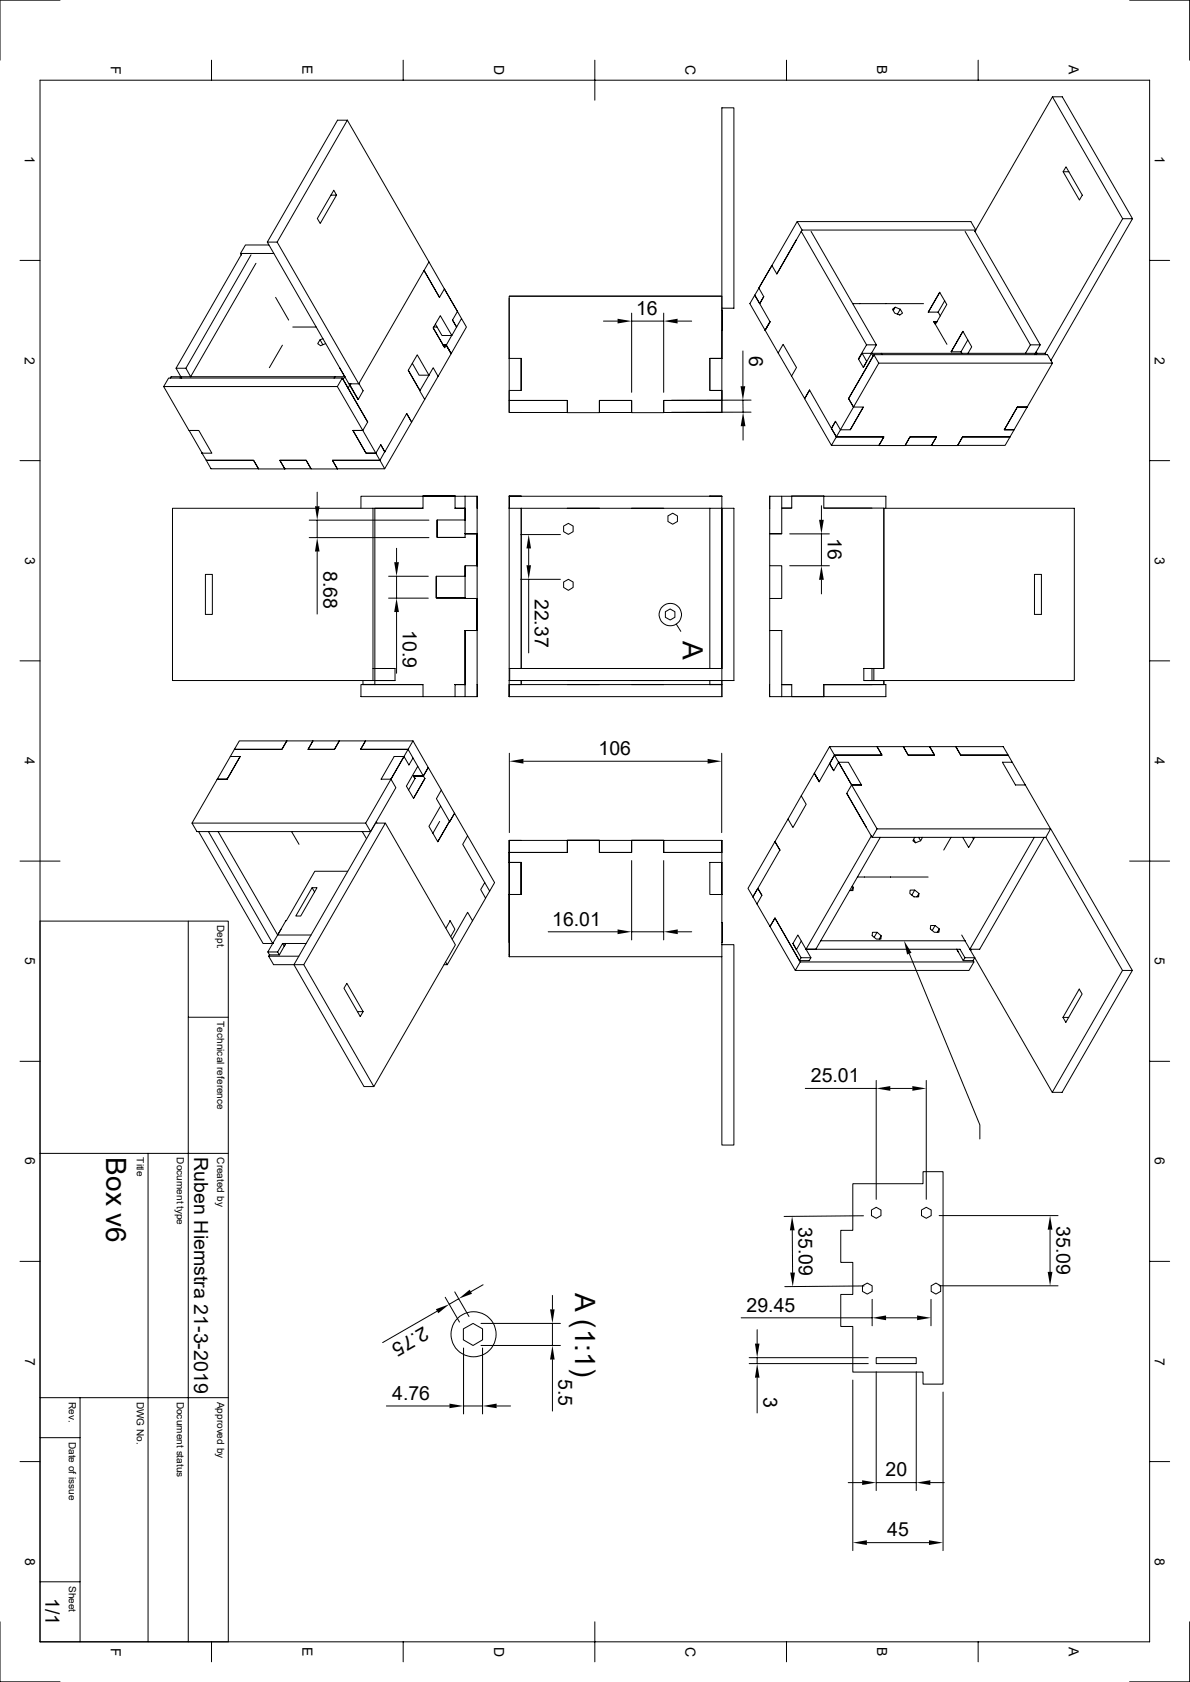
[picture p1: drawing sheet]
<svg xmlns="http://www.w3.org/2000/svg" width="297mm" height="420mm" viewBox="0 0 297 420" stroke-linecap="round" stroke-linejoin="round" font-family="sans-serif">
<g fill="none" stroke="#000" stroke-width=".25">
<path d="M15 0h-15v15M52.8 15v5M100.6 15v5M148.5 15v10M196.3 15v5M244.1 15v5M281.9 0h15v15M10 20h276.9v390h-276.9zM86.7 30l20.4 35.4-17.6 30.4h-2.4l-20.4-35.3M86.7 30h-2.5l-17.5 30.5h2.5l20.3 35.3M86.7 30l-17.5 30.5M180.2 26.9h3v50.1h-3z"/>
<path d="M262.7 24.2l17.5 30.4h2.5l-20.4 35.4M82.6 48.7h1.4l-.7-1.2-4.1 7.1 .7 1.2 4.1-7.1M198.8 59.9l-4.9 8.5M199 55.3l-10.6 18.4 1.2 2.1M200 57.8l16.3 28.3h2.4l-1.2 2.1M200 57.8l-6.1 10.6-1.2-2.1-3.3 5.6 1.2 2.2-1 1.7 2.6 4.5-1.2 2.2 3.2 5.6 1.3-2.1 3.3 5.8-1.2 2.1 3.2 5.6 1.3-2.1 5.4 9.6 1-1.8 1.3 2.1 3.2-5.7M200.2 57.4h43.3l-1.2-2.1h-43.3l1.2 2.1-.2 .4M202.4 57.8l16.3 28.3M240.9 57.8l16.3 28.3h2.4l-1.2 2.1 .2 .4M243.3 57.8l16.3 28.3M243.5 57.4l-.2 .4M265.3 42.9l.8-1.2 4 7-.7 1.3-4.1-7.1h1.5"/>
<path d="M280.2 54.6l-19.3 33.6M282.7 54.6l-17.6-30.4h-2.4l-19.4 33.6M5 65h5M60 63.3h8.3M60.2 63.6l-16.3 28.3h2.5l1.2 2.2 16.3-28.4M60.2 63.6h.1M62.7 63.6l-16.3 28.3M67.1 61.2h-5.8l-1.3 2.1 .2 .3M68.8 74.3l3.3 5.6M107.1 65.4l3.8 6.7M110.9 72.1l-1.2 2.2-3.9-6.8 3.9 6.8M110.9 72.1l3.3 5.7"/>
<path d="M112.9 79.9l1.1 1.8-1.2 2.1h-2.5l-1.6-2.9M114.2 77.8h.1M115.2 79.5l-1-1.7-1.3 2.1M115.2 79.5l-1.2 2.2-1.1-1.8M115.2 79.5l1.2 2.2-3.8 6.6M127.1 74h53.1v15.5h-3v8h3v2.5h-14.5v3h-8.1v-3h-8v3h-8v-3h-14.5v-2.5h3v-8h-3zM127.1 74.5v15M127.1 74h53.1M157.6 78.2v19.8M165.7 78.2v19.8M180.2 77v.5M180.2 77.5v12h-3v8h3v-8"/>
<path d="M180.2 77.5h.1v5h-.1v7M189.6 75.8l-1.2-2.1-1.2 2.1 3.8 6.7 1.2-2.2-1.2 2.2M190.6 74l-1 1.8M212.9 75.8h17.6M223.4 76.7l1.3 .5-.7 1.2M224.7 77.2l.6 1-.7 .5-1.3-.5-.5-1 .6-.5-.4 .9M231.7 77.9l2.8-4.9 1.8 3-2.8 5-.4-.7h.7h-.7l3.2 5.7M234.1 77.9l.6 1M234.6 73l-2.9 4.9h2.4M235.8 75.1l-1.7 2.8M286.9 65h5M40.9 96.5l6.3 11h2.4l3.3 5.7h-2.5l-3.2-5.7"/>
<path d="M42.5 94.4l.2-.3h2.5l-.2 .3M43.9 91.9l1.2 2.2M45.2 94.1l.1 .3M70.5 86.2l-3.3 5.6M73.1 81.7h5.8M80.6 84.6l-.7 .2M81.3 85.8l-1.3 .5-.7-.5 .6-1 .7 1.3M83.6 94.1h2.5l-.5 .6 1.3 2.2M83.6 94.1h-38.4M83.6 94.1l-.2 .3M84.2 96.5l6.4 11h-2.5l3.3 5.7h2.4M84.8 91.9l1.3 2.2"/>
<path d="M85.4 94.4h-43.3l-1.2 2.1h43.3l1.2-2.1 6.4 11-4.9-8.5 .4-.7 2.1 3.5M87.1 95.8l.2 .4 .3-.4M89.6 95.8l1 1.8-1.2 2.1-2-3.5M101.9 92.5l2.9 5 2.3-3.8-3-5.1-2.2 3.9 4.1 7.2-3.3 5.7-1.2-2.1-5.4 9.5M108.1 81.9l2.9 4.9M108.2 81.7h.9M109.3 94l-3.3 5.7M110.6 86.2h.8l1.2 2.1-3.3 5.7-1.2-2.2-1 1.9h-2.5l-1.7-3M110.6 86.2h.8l1.2 2.1M110.6 86.2h.8M111.4 86.2l-.4 .6-2.9-4.9 1.8-3.1 2.9 5-1.4 2.4 1.2 2.1M114 81.7h.1"/>
<path d="M127.1 100h14.5v3h-14.5zM127.1 89.5v13.5h3M127.1 89.5h.1M130.1 89.5v8M149.6 100h8v3h-8zM150.6 80.2h3.5M157.6 80.2h8.1M169.1 80.2h3.5M180.2 100h-14.5v3M180.2 100v3h-14.5M180.2 100v-2.5v5.5M180.2 89.5h.1"/>
<path d="M185.4 87.6v8.8M185.4 99.9l.1 3M187.5 99.9h-19.9M194.2 88.1l3.4 5.8M202.1 97.4l-1.3 2.2 6.7 11.6 1.2-2.1h11.9l-1.2 2.1h-11.9M215.2 88.2l1.1 2.1M216.3 90.3l-.8 1.4M216.3 86.1l-2.1 3.5M217.5 88.2h-2.3l-.9 1.4M217.5 88.2l.4 .7-6.1 10.6 1.2 2.1M218.1 88.6l-6.3 10.9 1.2 2.1M219.3 90.7l-6.3 10.9"/>
<path d="M220 88.2h38.4M220.2 88.6l-.2-.4h-2.5l-2 3.5-1.3-2.1h.2M237.4 87.8l2.9-5.1 2.2 3.9-.9 1.6M237.4 87.8h.1M239.9 87.8l.2 .4M240.3 82.8l-2.9 5h2.5M241.6 84.9l-1.7 2.9M257.2 86.1l-1.3 2.1M258.2 88.6l.2-.4h2.5l.1 .4M258.6 87.8l.2 .4M262.7 90.7h-43.4l-1.2-2.1h43.4l1.2 2.1-6.3 10.9h-2.5l-3.2 5.7h2.4l-1 1.8h-11.9l-1.2 2.2h-6.5M5 115h5"/>
<path d="M50.4 113.2l1.1 1.7h11.8l1.3 2.2h6.5M51.5 114.9h11.8l1.2 2.2h-11.8zM64.5 117.1h.1M69.8 114.9h6.6l1.2 2.2h-6.5zM84.2 117.1h-6.6l-1.2-2.2h-6.6l1.3 2.2M91.8 105.4l-1.2 2.1h-2.5l3.3 5.7h2.4l-3.2-5.7M93.8 113.2l1 1.7M94.8 114.9h-11.8l1.2 2.2M94.8 114.9l1.2 2.2h-11.8M95 111l1 1.8M96 112.8l-1-1.8-1.2 2.2M96 112.8l-1.2 2.1h-11.8l1.2 2.2"/>
<path d="M96 112.8h.1M101.5 103.3l1.2 2.1-6.7 11.7M141.6 103h.1M165.7 103h.1M185.5 106.4v3.5M187.5 102.9l-19.9 .1M208.5 105.2l-1 1.8 1.2 2.1h11.9l-1.3 2.1M213 101.6h2.5l-3.3 5.7h-2.4l-1.1 1.8-1.2-2.1M213 101.6h.1M215.5 101.6l-3.3 5.7M227.1 109.1h6.6l-1.2 2.1h-6.6zM232.5 111.2l1.2-2.1h-6.6l-1.2 2.2h-6.5"/>
<path d="M240.2 109.1h11.9l-1.2 2.1h-11.9zM253.9 101.6h2.5l-3.3 5.7h-2.4zM286.9 115h5M43.1 126.9h50v43h-50zM77.2 129.9h29.9M77.2 134.2h29.9M79.2 122.9v3.5M79.2 129.9v4.3M79.2 137.7v15.6M99 136.9v3.5M105.6 126.9h-12v40h-.5M105.6 123.9h8"/>
<path d="M105.6 123.9h-15.5v3M105.6 123.9v3h-12.5M109.1 129.8v4.4h7M113.6 126.9h2.5v2.9h-7v4.4h7v-.9h3v8h-3v2.6h-7.2v5.4l10.2 .1M116.1 123.9h-2.5v3M116.1 123.9v3h-2.5M116.1 126.9v6.4h3M116.1 123.9h3v9.4M116.1 129.8h.1M116.1 133.3h3v8M119.1 133.3h.1M119.1 133.3v24.1"/>
<path d="M119.1 123.9v3M127.1 123.9h3M127.1 126.9v40h3v-40M127.1 123.9v3M127.1 126.9h.1M127.1 123.9h.1M127.1 123.9h53.1v3h-53.1zM130 133.5h9.9M132 136.9v4.2M140.7 131.4l1.2-.7 1.1 .7v1.4l-1.1 .6-1.2-.6zM141.6 126.9h8M157.6 126.9h8.1"/>
<path d="M166.7 128.8l1.2-.7 1.2 .7v1.4l-1.2 .7-1.2-.7zM177.2 123.9h3M177.2 126.9v40h3M180.2 126.9h3v43h-3zM192.1 123.9h3v3h2.5M192.1 123.9v9.4h3h-3M192.1 126.9h.1M192.1 123.9h.1M192.1 123.9v3M195.1 123.9h2.5M197.1 133.3h9.9M197.6 123.9h8v3h15v40h-5v3h5v1h-15v3h-8v-3h-2.5v-13.5h-3v-8h3v-8.1h-3v-8h3v-6.4h2.5z"/>
<path d="M197.6 123.9h23.5v3h-.5v40M205 126.3v3.5M205 133.3v8M205.6 126.9h12M221.1 126.9h47v43h-47.5M51.3 143.4h1.7v10h-1.7zM97 143.9h9.9M97 149.4h9.9M99 143.9v5.5M99 152.8v15.3M108.9 143.9v5.4h7.2M116.1 157.4v16.5h-2.5"/>
<path d="M116.1 157.4h3v16.5M116.1 157.4h.1M116.1 143.8h.1M116.1 141.3v8.1M119.1 149.4v8h-3v13.5h-2.5v3M119.1 149.4h.1M130 144.7h9.9M132 144.7v18.3M140.7 145.3l1.2-.6 1.1 .6v1.4l-1.1 .7-1.2-.7zM166.1 152.7l1.2-.6 1.1 .6v1.4l-1.1 .7-1.2-.7zM168.8 155.8l1.1 1.8M192.1 141.3v8.1"/>
<path d="M195.2 157.4h-3.1v16.5h3M197.1 141.3h9.9M205 144.8v3.5M258.2 143.4h1.7v10h-1.7zM5 165h5M90.6 169.9v1h3M90.6 170.9h3M93.1 169.9h.5M93.6 166.9h5v3h-5zM98.6 169.9h-5v1h12v3h8M105.6 170.9h-15.5v3h15.5M113.6 170.9h2.5"/>
<path d="M116.1 173.9h3M116.1 170.9h.1M119.1 170.9v3M127.1 166.9v3h3v1M127.1 173.9h.1M127.1 170.9h53.1v3h-53.1zM130.1 170.9h-3v3M141.6 170.9h8M157.6 170.9h8.1M177.2 169.9h3v1h-3zM177.2 169.9h-47.1v1M177.2 170.9h3v3"/>
<path d="M180.2 166.9h-53l-.1 7M180.2 169.9v1M192.1 170.9v3M197.6 170.9h-2.5v3M205.6 170.9h15.5v3h-26M215.6 169.9h2M215.6 166.9h2v3M217.6 170.9h-12l.1 3M217.6 169.9h3v1M217.6 166.9h.1M218.1 166.9v3M286.9 165h5"/>
<path d="M56.7 194.6h-2.5l-6.3 10.9 1.2 2.1h43.4l-1.2-2.1 6.3-10.9M57.5 188.9l-3.3 5.7h2.5M57.5 188.9h2.4l-3.2 5.7M59.7 185h11.9l-1.2 2.1h-11.9zM59.9 188.9h.1M59.9 188.9l-3.2 5.7M84.7 185h-6.6l-1.2 2.1h6.6l1.2-2.1M84.7 185l-1.2 2.1h-6.6l1.2-2.1h-6.5l-1.2 2.1h-11.9l-1 1.8M84.7 185h6.5l-1.2 2.1h11.9l1.2 2.2-1 1.7-1.3-2.1 1.1-1.8M95.1 194.6h.1M97.6 194.6l1.2 2.1-6.3 10.9M100.8 188.9l-3.2 5.7"/>
<path d="M100.9 188.9h-2.5l-3.3 5.7h2.5M103.1 189.3l1.2 2-2.9 5 1.8 3 2.8-4.9M103.1 185h-11.9l-1.2 2.1h11.9l1.2-2.1 3.8 6.6M103.2 193.8h2.5l.3 .6M103.2 193.8l.4 .6M103.2 193.8h2.5M103.6 194.4l-1.6 2.8M104.3 191.3l1.4 2.5 1.2-2.2 3.3 5.7-1.3 2.1 1.1 1.9-2.9 5 2.2 3.9 4.2-7.1 3.2 5.6-1.2 2.1 5.5 9.6-1 1.7 1.2 2.2M106 194.4l-2.8 4.9M106.9 191.6l-1.2 2.2h-2.5l.4 .6M106.9 191.6h.1M110.2 197.3l3.3 5.8-1.3 2.1"/>
<path d="M127.1 188.1v19.8M130.6 190.1h46M180.1 188.1v19.8M200 198.7l-3.3 5.8M207.1 186.4l-3.9 6.7 1.3 2.1-1.3-2.1M209.3 190.3l3.3 5.7h2.4M209.3 190.3h2.5l3.2 5.7M209.3 190.3l-1.2 2.1-1-1.7-2.6 4.5-1.3-2.1-3.2 5.6 1.2 2.1-3.3 5.8-1.2-2.1-3.3 5.6 1.2 2.2-5.5 9.5 1.1 1.8-1.3 2.1 3.3 5.7M209.3 190.3l-1-1.7h11.8l-1.2-2.2h-11.8l1.2 2.2-1.2 2.1 1 1.7M211.4 198.1l4.8 8.5M212.6 196l-1.3 2.1 6.2 10.6M212.6 196h.1"/>
<path d="M212.6 196l6.3 11M215 196h.1M225.5 186.4h6.5l1.3 2.2h-6.6zM225.5 186.4h.1M232 186.4l1.3 2.2h-6.6l-1.2-2.2h-6.6l1.2 2.2h-11.8l-1.2 2.1M232 186.4h6.6l1.2 2.2h11.8l1 1.7M238.5 186.4h11.9l1.2 2.2h-11.8zM250.2 190.3h2.4l3.3 5.7h-2.5zM253.4 196h.1M255.9 196l6.3 11-1.2 2.1h-43.3M255.9 196h.1M5 215h10"/>
<path d="M47.9 205.5h43.4M49.6 207.6l16.1 28h2.4l2-3.6M52 207.6l16.1 28M54.4 207.6l14.9 25.9 9.3-15.9h8.2M72.8 207.6l1.8 3.2M90.4 207.6l1.1 1.8M93.7 205.5h2.5l-20.4 35.4h-2.4zM93.9 205.1l.2 .4M96.2 205.5l17.5 30.4-20.4 35.4h-2.5l-17.4-30.4h-5.1l-1.2-2.1h7.5M109.7 205.1l-1.7 3M110 201.3l2.2 3.8-2.9 5.1M116.7 208.7l6.7 11.7-1.2 2.1"/>
<path d="M127.1 212.9v2.4h3v8.1M127.1 209.8h22.5h-8v3.1h-14.5zM130.1 209.8h-3v5.5h3M130.1 215.3v8.1M130.1 215.3h.1M149.6 209.8h8v3.1h-8zM157.6 209.8h8.1M157.6 209.8v3.1h-8v-3.1h-8v3.1h-14.5v26h53.1v-15.5M157.6 209.8h8.1v3.1h14.5v10.5M157.6 214.9v19.8M165.7 209.8h14.5v3.1h-14.5zM165.7 214.9v19.8"/>
<path d="M177.2 215.3h3v8.1h-3zM180.2 209.8v3.1M194.6 212.3l-1.2-2.2-6.7 11.7 1.2 2.1M194.6 212.3h.1M214 219h17.6M217.5 208.7l.2 .4 1.2-2.1h43.4l20.3 35.3h-2.4l-19.2-33.2M217.5 208.7l-16.3 28.3M219.7 209.1l-16.1 27.9h-2.4l-2.1-3.5-1.2 2.1M228 209.6l.5 .8 1.3-.5M228.3 209.1l-.5 .8 .7 .5M229.3 209.1l.5 .8 .5-.8M237.4 209.1l-1.9 3.2"/>
<path d="M240.3 209.1l1.5 2.5 1.4-2.5M242.7 209.1l.3 .4M258.1 209.1l-16 27.9h2.4l16.1-27.9M281.9 215h10M10 230h47v180M47 230v180M67.3 238.4l-.2 .4M68.1 235.6l-1.3 2.1h2.5l.4 .7M68.2 235.5l-.1 .1M69.3 233.5h8.3M70.5 235.6l.5 .7 .3-.7-1.6 2.8h-2.4l-.5-.7M70.5 235.6h5.9"/>
<path d="M70.5 235.6l-1.2 2.1M77.9 221.7h1.2l-4 7h-1.3l4.1-7 .6 1.1M112.2 229.9l1.3 2.1-1 1.9M112.4 229.9l-1.1 1.9M117.9 229.9l-6.3 11-.4-.7M121 220.4l1.2 2.1-1 1.7M121.2 224.3l-3.3 5.6-1.2-2.1-3.8 6.7M127.1 238.9h.1M130.1 223.4h-3v15.5M130.1 223.4h-3v12M130.1 223.4h.1M136.8 232.7h17.3"/>
<path d="M157.6 232.7h8.1M169.2 232.7h3.4M180.2 230.4h.1v5h-.1M180.2 235.9h3v50h-3v-47M187.9 223.9l1 1.8M189.2 221.8l-1.3 2.1M190.2 223.6l-1.1-1.8-1.2 2.1M192.2 231.4l1.2-2.2 6.1 10.7h2.5l.4-.8h-2.5l-2-3.5M192.2 231.4l1.2-2.2 6.3 11M192.2 231.4h.1M192.2 231.4l6.3 10.9M199.9 239.1l-.4 .8"/>
<path d="M200 235l-1.2 2-.9-1.4M201.2 237h38.4l1.2 2.1h2.5l-.4 .8M201.2 237l1.2 2.1M204.9 234.9h36M212.7 221.3l.3 .2-.5 .9M213 221.5l-.1 .9h-.9M218.9 232.8l1 .8-.4 .9M219.9 233.6v.9h-1.2l-1-.9 .1-.8h1.1l-.7 1.2M226.9 238.1l17.7 42.8v3.5M228.3 222.2l1.1 .9-.5 .8M229.4 223.1l-.1 .8h-1.2l-1-.8 .1-.9h1.1l-.7 1.3M233.4 231.1l1 .8-.5 .9"/>
<path d="M234.4 231.9v.9h-1.2l-1-.9 .1-.8h1.1l-.7 1.3M239.2 237.7l-.4-.7 1.6 2.9M240 233.5l2.1 3.5M240.8 239.1l-.4 .8h2.5M242.1 237l20.5 35.8h2.5l17.5-30.5M242.1 237h.1M242.5 237l-.2 .4M242.9 239.9l.2 .3-1.2 2.1h-43.4l1.2-2.1h43.4M47 254h10M75.8 240.9l17.5 30.4M89.2 252.6h1.4l-.7 1.2-4-7 .7-1.3 4 7.1M110.8 240.9h.8"/>
<path d="M265.3 254l.7 1.3 4.1-7.1-.7-1.2-4.1 7h1.4M280.2 242.3l-17.6 30.5M5 265h5M201 271.8h17.7M218.7 269.8v29.7M222.2 271.8h5.5M231.2 269.8v29.7M286.9 265h5M10 288h47M37 288v122M212.9 295.6h17.5v-3h5v53h-5v-3h-17.5v-11.4h-3.1v-8h3.1v-8h-3.1v-8h3.1zM5 315h5"/>
<path d="M197.7 307.2l.1 10.6M215.5 303.6l-19.8 .1M217.5 302.1l1.2-.6 1.2 .6v1.4l-1.2 .7-1.2-.7zM230 302.1l1.2-.6 1.2 .6v1.4l-1.2 .7-1.2-.7zM234.4 303.5h29.7M262.1 307v10.6M286.9 315h5M109.1 327.4l-13.6 7.8M111.1 323.9l3.6 6.2M113.5 322.6l3.6 6.1M114.5 324.3l-2.4 1.4M115.7 331.8l2.4-1.3 2.3 1.3v2.8l-2.3 1.4-2.4-1.4z"/>
<path d="M115.7 336.6v16.5M120.1 330.5h19.8M120.1 336h19.8M120.4 336.6v16.5M120.6 320.8l-3.1 1.7M137.9 323.5v3.4M137.9 330.5v5.5M137.9 339.5v12.8M185 329.1h32.7M187 339h29.7M189 332v3.5M189 339v1.5"/>
<path d="M215.3 321.1l1.2-.7 1.2 .7v1.4l-1.2 .6-1.2-.6zM215.6 321.1l-19.7 .2M217.7 324.4v6.6M218.7 339h10v1.5h-10zM221.1 329.1h7.8M232.4 324.4v6.6M232.4 321.1l1.2-.7 1.2 .7v1.4l-1.2 .6-1.2-.6zM234.4 321.1h29.7M10 359h10M10 349h47M20 349v61M96.4 351.1h15.8"/>
<path d="M115.7 351.1h4.7M124 351.1h3.4M187 340.5h29.7M189 344v8.8M212.9 344.6v42.6M218.7 342.5v29.7M228.7 342.5v29.7M235.4 347.6v39.6M5 365h5M211.7 370.2h3.5M218.7 370.2h10M232.2 370.2h3.5"/>
<path d="M286.9 365h5M10 395h10M216.4 385.2h15.5M0 405v14.9h15M52.8 410v5M100.6 410v5M148.5 405v10M196.3 410v5M244.1 410v5M296.9 405v14.9h-15"/>
<circle cx="167.3" cy="153.5" r="2.8"/>
<circle cx="118.2" cy="333.2" r="5.6"/>
</g>
<g fill="#000">
<path d="M154.1 79.6l3.5 .6-3.5 .6zM165.7 80.2l3.4-.6v1.2zM184.8 96.4h1.2l-.6 3.5zM185.5 102.9l.6 3.5h-1.2zM78.6 126.4h1.2l-.6 3.5zM79.2 134.2l.6 3.5h-1.2zM132 133.5l.5 3.4h-1.1zM204.4 129.8h1.2l-.6 3.5zM98.4 140.4h1.2l-.6 3.5zM99 149.4l.6 3.4h-1.2zM131.4 141.1h1.1l-.5 3.6zM205 141.3l.6 3.5h-1.2z"/>
<path d="M127.1 190.1l3.5-.6v1.2zM176.6 189.5l3.5 .6-3.5 .6zM154.1 232.1l3.5 .6-3.5 .6zM165.7 232.7l3.5-.6v1.2zM225.6 234.9l1.9 3-1.1 .4zM218.7 271.8l3.5-.6v1.2zM227.7 271.2l3.5 .6-3.5 .6zM197.7 303.7l.6 3.5h-1.2zM197.2 317.8h1.2l-.5 3.5zM262.1 303.5l.6 3.5h-1.2zM261.5 317.6h1.2l-.6 3.5zM108.8 326.9l3.3-1.2-2.7 2.2z"/>
<path d="M114.5 324.3l2.7-2.3 .6 1zM137.3 326.9h1.1l-.5 3.6zM137.9 336l.5 3.5h-1.1zM188.4 335.5h1.2l-.6 3.5zM217.7 329.1l3.4-.6v1.1zM228.9 328.5l3.5 .6-3.5 .5zM112.2 350.5l3.5 .6-3.5 .5zM120.4 351.1l3.6-.6v1.1zM189 340.5l.6 3.5h-1.2zM215.2 369.6l3.5 .6-3.5 .6zM228.7 370.2l3.5-.6v1.2zM212.9 385.2l3.5-.6v1.2z"/>
<path d="M231.9 384.6l3.5 .6-3.5 .6z"/>
</g>
<g font-size="7">
<text x="170.4" y="160.1" transform="rotate(90 170.4 160.1)">A</text>
<text x="26.5" y="289" transform="rotate(90 26.5 289)">Box v6</text>
<text x="143.6" y="322.8" transform="rotate(90 143.6 322.8)">A (1:1)</text>
</g>
<g font-size="4.9">
<text x="158.8" y="78.6">16</text>
<text x="187" y="88.9" transform="rotate(90 187 88.9)">6</text>
<text x="206.6" y="134.4" transform="rotate(90 206.6 134.4)">16</text>
<text x="80.7" y="142.5" transform="rotate(90 80.7 142.5)">8.68</text>
<text x="133.5" y="149.5" transform="rotate(90 133.5 149.5)">22.37</text>
<text x="100.5" y="157.3" transform="rotate(90 100.5 157.3)">10.9</text>
<text x="149.4" y="188.5">106</text>
<text x="137.8" y="231.1">16.01</text>
<text x="202.4" y="270.2">25.01</text>
<text x="48.5" y="289" transform="rotate(90 48.5 289)">Ruben Hiemstra 21-3-2019</text>
<text x="199.3" y="306.4" transform="rotate(89 199.3 306.4)">35.09</text>
<text x="263.7" y="306.2" transform="rotate(90 263.7 306.2)">35.09</text>
<text x="186.3" y="327.5">29.45</text>
<text x="105.7" y="331.2" transform="rotate(150 105.7 331.2)">2.75</text>
<text x="139.4" y="344.3" transform="rotate(90 139.4 344.3)">5.5</text>
<text x="97.9" y="349.5">4.76</text>
<text x="190.5" y="348.8" transform="rotate(90 190.5 348.8)">3</text>
<text x="221" y="368.6">20</text>
<text x="221.4" y="383.6">45</text>
<text x="11.3" y="399.1" transform="rotate(90 11.3 399.1)">1/1</text>
</g>
<g font-size="3.5">
<text x="27.6" y="16.5" transform="rotate(90 27.6 16.5)">F</text>
<text x="75.5" y="16.3" transform="rotate(90 75.5 16.3)">E</text>
<text x="123.3" y="16.3" transform="rotate(90 123.3 16.3)">D</text>
<text x="171.1" y="16.3" transform="rotate(90 171.1 16.3)">C</text>
<text x="218.9" y="16.3" transform="rotate(90 218.9 16.3)">B</text>
<text x="266.8" y="16.3" transform="rotate(90 266.8 16.3)">A</text>
<text x="6.2" y="39" transform="rotate(90 6.2 39)">1</text>
<text x="288.2" y="39" transform="rotate(90 288.2 39)">1</text>
<text x="6.2" y="89" transform="rotate(90 6.2 89)">2</text>
<text x="288.2" y="89" transform="rotate(90 288.2 89)">2</text>
<text x="6.3" y="139" transform="rotate(90 6.3 139)">3</text>
<text x="288.2" y="139" transform="rotate(90 288.2 139)">3</text>
<text x="6.2" y="189" transform="rotate(90 6.2 189)">4</text>
<text x="288.2" y="189" transform="rotate(90 288.2 189)">4</text>
<text x="6.3" y="239" transform="rotate(90 6.3 239)">5</text>
<text x="288.2" y="239" transform="rotate(90 288.2 239)">5</text>
<text x="6.3" y="289" transform="rotate(90 6.3 289)">6</text>
<text x="288.2" y="289" transform="rotate(90 288.2 289)">6</text>
<text x="6.3" y="339" transform="rotate(90 6.3 339)">7</text>
<text x="288.2" y="339" transform="rotate(90 288.2 339)">7</text>
<text x="6.3" y="389" transform="rotate(90 6.3 389)">8</text>
<text x="288.2" y="389" transform="rotate(90 288.2 389)">8</text>
<text x="27.6" y="411.4" transform="rotate(90 27.6 411.4)">F</text>
<text x="75.5" y="411.3" transform="rotate(90 75.5 411.3)">E</text>
<text x="123.3" y="411.2" transform="rotate(90 123.3 411.2)">D</text>
<text x="171.1" y="411.2" transform="rotate(90 171.1 411.2)">C</text>
<text x="218.9" y="411.3" transform="rotate(90 218.9 411.3)">B</text>
<text x="266.8" y="411.3" transform="rotate(90 266.8 411.3)">A</text>
</g>
<g font-size="2.5">
<text x="54.2" y="231" transform="rotate(90 54.2 231)">Dept.</text>
<text x="54.2" y="255" transform="rotate(90 54.2 255)">Technical reference</text>
<text x="34.2" y="289" transform="rotate(90 34.2 289)">Title</text>
<text x="44.2" y="289" transform="rotate(90 44.2 289)">Document type</text>
<text x="54.2" y="289" transform="rotate(90 54.2 289)">Created by</text>
<text x="17.2" y="350" transform="rotate(90 17.2 350)">Rev.</text>
<text x="34.2" y="350" transform="rotate(90 34.2 350)">DWG No.</text>
<text x="44.2" y="350" transform="rotate(90 44.2 350)">Document status</text>
<text x="54.2" y="350" transform="rotate(90 54.2 350)">Approved by</text>
<text x="17.2" y="360" transform="rotate(90 17.2 360)">Date of issue</text>
<text x="17.2" y="396" transform="rotate(90 17.2 396)">Sheet</text>
</g>
</svg>
